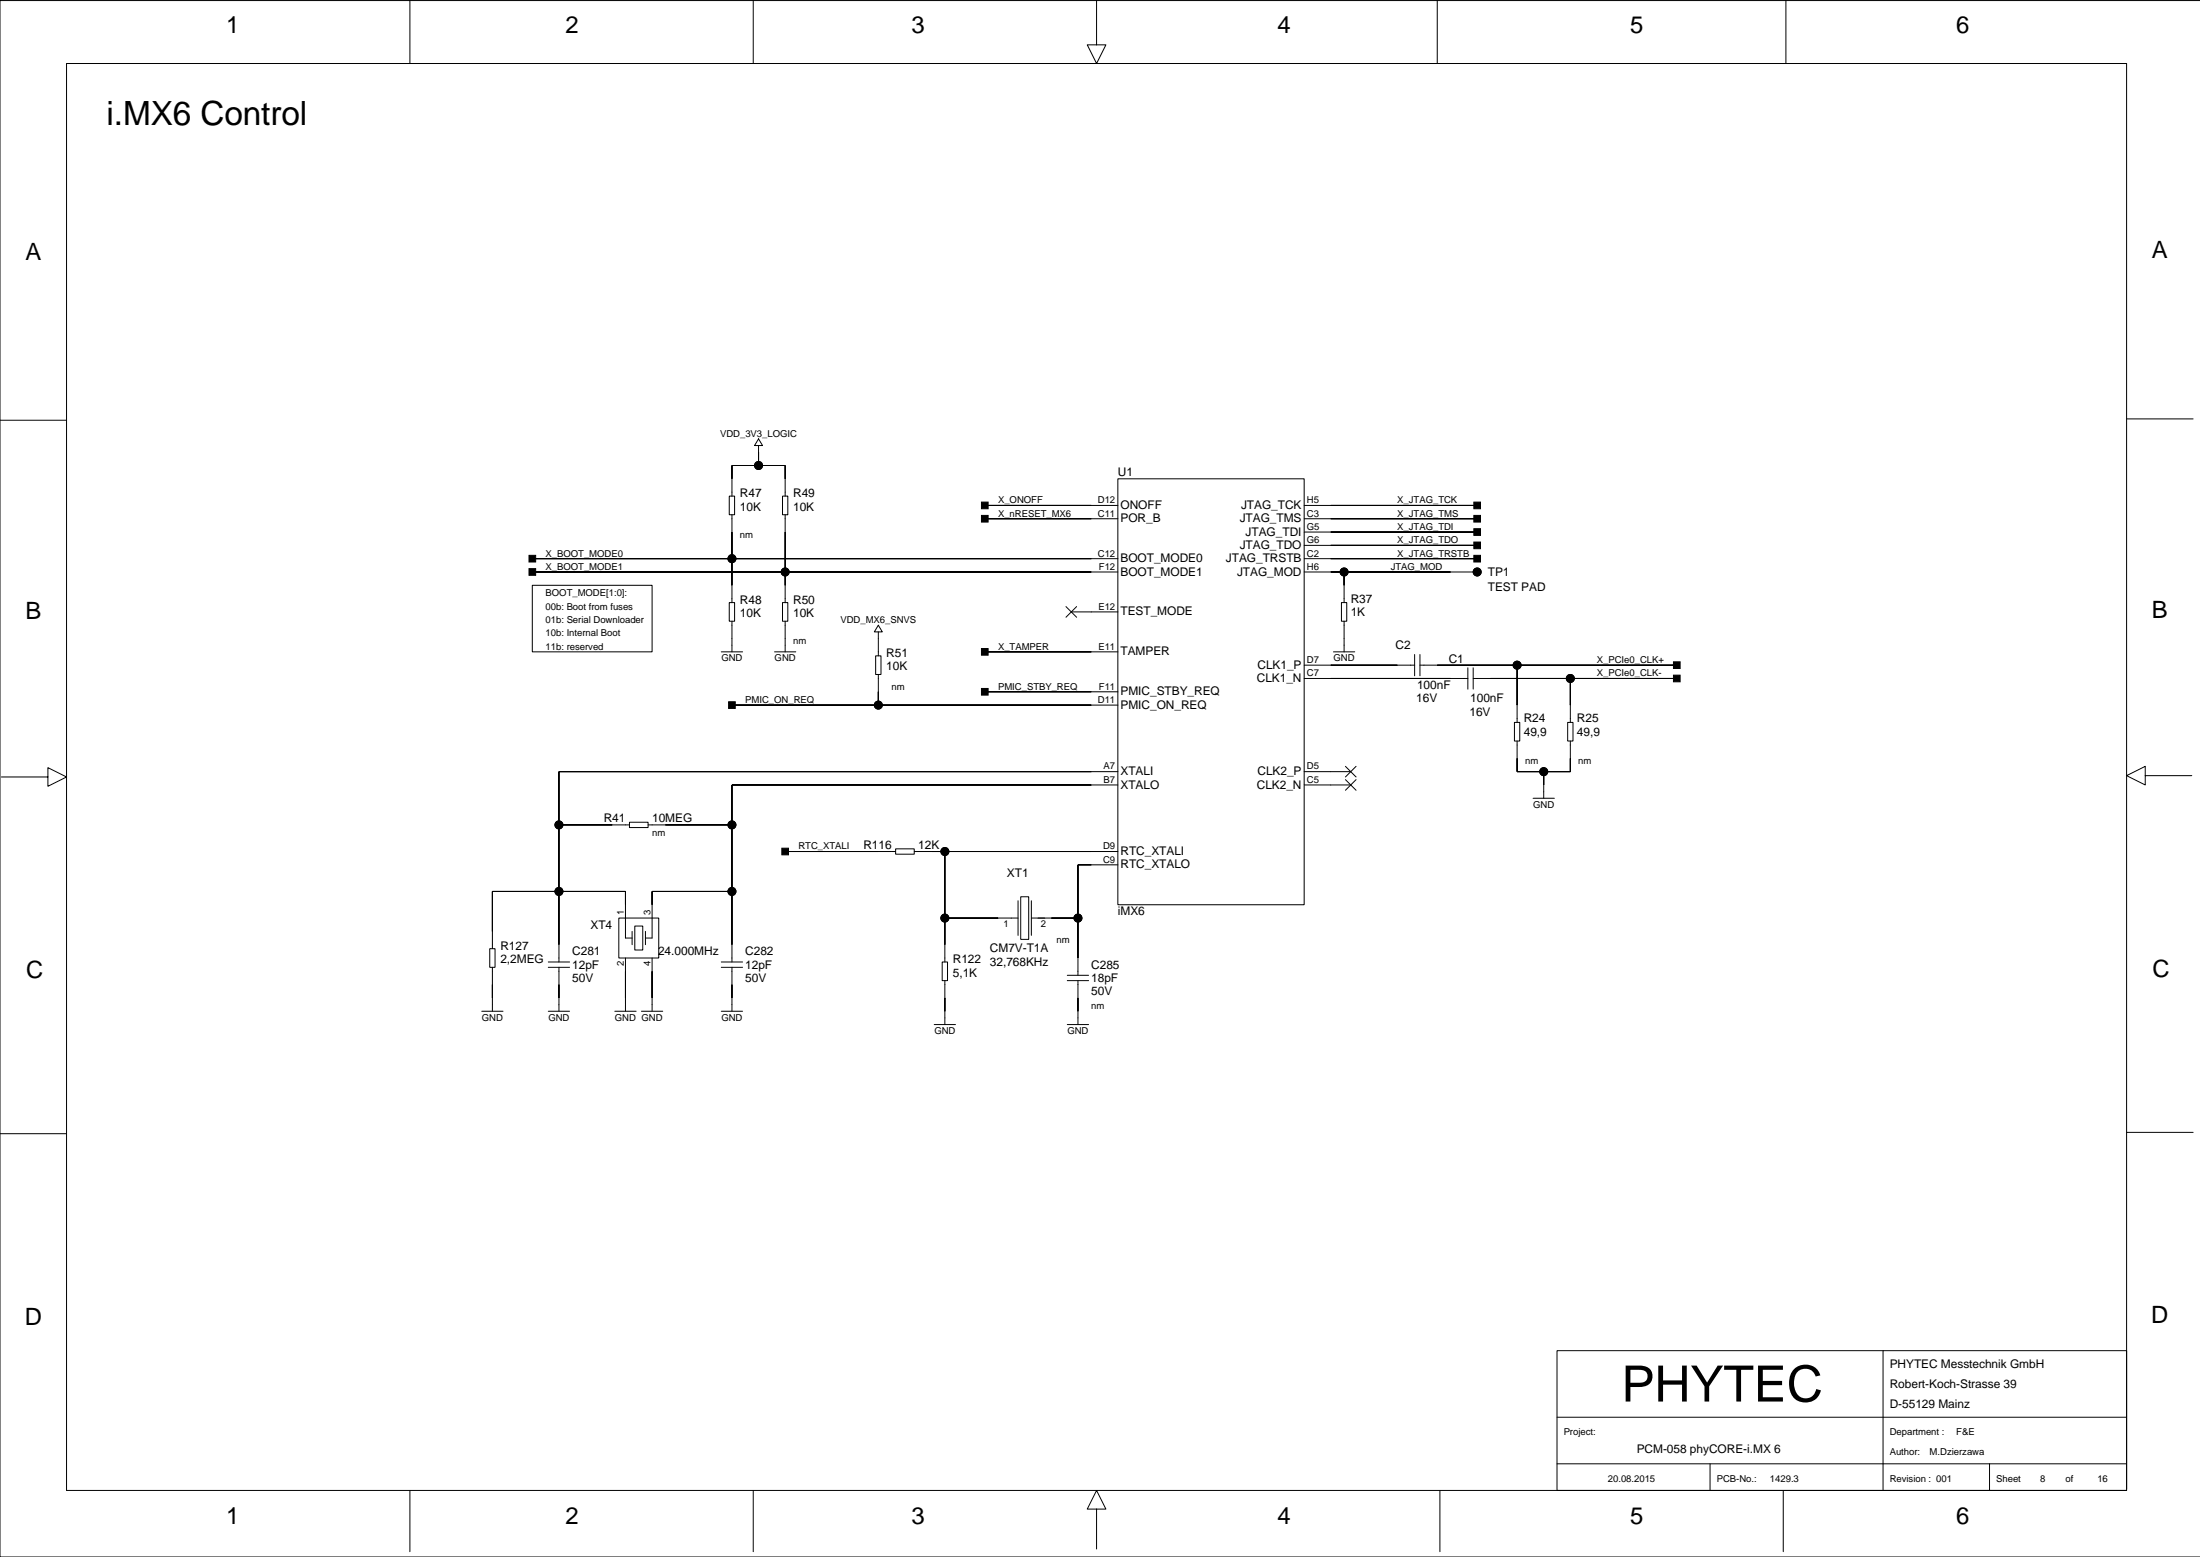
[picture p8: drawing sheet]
<svg xmlns="http://www.w3.org/2000/svg" width="420mm" height="297mm" viewBox="0 0 420 297" stroke-linecap="round" stroke-linejoin="round" font-family="sans-serif">
<g fill="none" stroke="#000" stroke-width=".19">
<path d="M78.2 -.1v12.2M143.7 -.1v12.2M209.2 -.1v8.7h1.8l-1.8 3.5-1.7-3.5h1.7M274.3 -.1v12.2M340.8 -.1v12.2M419.9 .1h-419.9v296.9h419.9M405.8 79.9h12.7M0 80.2h12.7M139.2 94.6h1v3.6h-1zM139.7 94.6v-5.8h10.1v5.8M139.7 98.2v16.8M144.7 83.7l.8 1.3h-1.5z"/>
<path d="M144.7 85v3.8M149.3 94.6h1v3.6h-1zM149.8 98.2v16.8M187.9 96.4h25.4M187.9 99h25.4M213.3 91.3h35.6v81.3h-35.6zM248.9 96.4h33M248.9 99h33M101.6 111.7h22.8v12.7h-22.8zM101.6 106.6h111.7M101.6 109.1h111.7M139.2 115h1v3.5h-1z"/>
<path d="M139.7 118.5v5.9M149.3 115h1v3.5h-1zM149.8 118.5v5.9M167.6 119.3l.8 1.2h-1.6zM203.4 115.7l2 2.1M204.4 116.7h8.9M205.4 115.7l-2 2.1M208.2 116.7h.1M248.9 106.6h33M248.9 109.1h33M248.9 101.5h33M248.9 104h33"/>
<path d="M256 115h1v3.5h-1zM256.5 109.1v5.9M256.5 118.5v5.9M137.6 124.4h4.1M139.7 121.8h.1M139.7 134.5h73.6M147.8 124.4h4.1M149.8 121.8h.1M167.1 125.1h1v3.6h-1zM167.6 121.8h.1M167.6 120.5v4.6M167.6 128.7v5.8"/>
<path d="M187.9 124.4h25.4M187.9 132h25.4M248.9 126.9h21M248.9 129.4h31.2M254.5 124.4h4M256.5 121.8h.1M269.9 124.9v4M271 126.9h49M271 124.9v4M280.1 127.4v4.1M281.1 129.4h38.9M281.1 127.4v4.1"/>
<path d="M289 137.8h1v3.6h-1zM289.5 126.9v10.9M299.1 137.8h1.1v3.6h-1.1zM299.7 129.4v8.4M.3 148.2h8.8v-1.7l3.6 1.7-3.6 1.8v-1.8M106.7 157.4h13.4M120.1 156.9h3.6v1h-3.6zM123.7 157.4h16M213.3 147.2h-106.6v36.3M213.3 149.8h-73.6v33.7M248.9 147.2h8.9M248.9 149.8h8.9"/>
<path d="M253.9 147.2h.1M253.9 149.8h.1M256.7 146.2l2.1 2M256.7 148.7l2.1 2.1M258.8 146.2l-2.1 2M258.8 148.7l-2.1 2.1M289.5 141.4v5.8h10.2v-5.8M292.5 152.3h4.1M294.6 147.2v5.1M409.4 148v1.8l-3.6-1.8 3.6-1.8v1.8h8.8M118.1 175.1h7.6v7.7h-7.6zM120.6 179h-1.2v-8.9h-25.4v10.9"/>
<path d="M120.6 177.7v2.5M121.1 176.7h1.6v4.5h-1.6zM123.2 177.7v2.5M139.7 170.1h-15.3v8.9h-1.2M149.8 162.4h21.1M170.9 161.9h3.6v1.1h-3.6zM174.5 162.4h38.8M180.3 162.4v21.1M180.3 175.1h14M194.3 171.8v6.6M194.8 171.1h1.5v8.1h-1.5zM196.8 175.1h8.9"/>
<path d="M196.8 171.8v6.6M213.3 165h-7.6v21.1M91.9 192.9h4.1M93.5 181h1v3.5h-1zM94 184.5v8.4M104.6 183.5h4.1M104.6 184.5h4.1M104.6 192.9h4.1M106.7 184.5v8.4M117.3 192.9h4.1M119.4 182.8v10.1M122.4 192.9h4.1"/>
<path d="M124.4 182.8v10.1M137.6 183.5h4.1M137.6 184.5h4.1M137.6 192.9h4.1M139.7 184.5v8.4M178.3 195.5h4M179.8 183.5h1v3.6h-1zM180.3 187.1v8.4M203.7 186.1h4M203.7 187.1h4M203.7 195.5h4M205.7 187.1v8.4"/>
<path d="M0 216.3h12.7M405.8 216h12.7M297.1 257.7h108.7v26.6h-108.7zM359.3 257.7v26.6M297.1 279.3h108.7M297.1 270.4h108.7M326.3 279.3v5M379.6 279.3v5M78.2 284.3v11.7M143.7 284.3v11.7M209.2 287.9h1.8l-1.8-3.6-1.7 3.6h1.7v7.6M274.8 284.3v11.7"/>
<path d="M340.3 284.3v11.7M405.8 284.1v-272h-393.1v272.2h393.1"/>
<circle cx="144.7" cy="88.8" r=".76"/>
<circle cx="139.7" cy="106.6" r=".76"/>
<circle cx="149.8" cy="109.1" r=".76"/>
<circle cx="256.5" cy="109.1" r=".76"/>
<circle cx="281.9" cy="109.1" r=".76"/>
<circle cx="167.6" cy="134.5" r=".76"/>
<circle cx="289.5" cy="126.9" r=".76"/>
<circle cx="299.7" cy="129.4" r=".76"/>
<circle cx="106.7" cy="157.4" r=".76"/>
<circle cx="139.7" cy="157.4" r=".76"/>
<circle cx="294.6" cy="147.2" r=".76"/>
<circle cx="106.7" cy="170.1" r=".76"/>
<circle cx="139.7" cy="170.1" r=".76"/>
<circle cx="180.3" cy="175.1" r=".76"/>
<circle cx="180.3" cy="162.4" r=".76"/>
<circle cx="205.7" cy="175.1" r=".76"/>
</g>
<g fill="#000" stroke="#000" stroke-width=".19">
<path d="M139.7 88.8v2.5z" fill-rule="evenodd"/>
<path d="M144.7 86.3v2.5z" fill-rule="evenodd"/>
<path d="M139.7 88.8h5z" fill-rule="evenodd"/>
<path d="M144.7 88.8h5.1z" fill-rule="evenodd"/>
<path d="M149.8 88.8v2.5z" fill-rule="evenodd"/>
<path d="M187.3 95.8h1.3v1.3h-1.3z" fill-rule="evenodd"/>
<path d="M187.3 98.3h1.3v1.3h-1.3z" fill-rule="evenodd"/>
<path d="M187.9 96.4h20.3z" fill-rule="evenodd"/>
<path d="M187.9 99h20.3z" fill-rule="evenodd"/>
<path d="M281.2 95.8h1.3v1.3h-1.3z" fill-rule="evenodd"/>
<path d="M281.2 98.3h1.3v1.3h-1.3z" fill-rule="evenodd"/>
<path d="M253.9 96.4h28z" fill-rule="evenodd"/>
<path d="M253.9 99h28z" fill-rule="evenodd"/>
<path d="M100.9 105.9h1.3v1.3h-1.3z" fill-rule="evenodd"/>
<path d="M100.9 108.5h1.3v1.3h-1.3z" fill-rule="evenodd"/>
<path d="M139.7 106.6v5.1z" fill-rule="evenodd"/>
<path d="M139.7 101.5v5.1z" fill-rule="evenodd"/>
<path d="M101.6 106.6h38.1z" fill-rule="evenodd"/>
<path d="M149.8 109.1v2.6z" fill-rule="evenodd"/>
<path d="M149.8 101.5v7.6z" fill-rule="evenodd"/>
<path d="M101.6 109.1h48.2z" fill-rule="evenodd"/>
<path d="M139.7 106.6h68.5z" fill-rule="evenodd"/>
<path d="M149.8 109.1h58.4z" fill-rule="evenodd"/>
<path d="M253.9 109.1h2.6z" fill-rule="evenodd"/>
<path d="M256.5 109.1v2.6z" fill-rule="evenodd"/>
<path d="M256.5 109.1h20.3z" fill-rule="evenodd"/>
<path d="M281.2 100.9h1.3v1.2h-1.3z" fill-rule="evenodd"/>
<path d="M281.2 103.4h1.3v1.3h-1.3z" fill-rule="evenodd"/>
<path d="M281.2 105.9h1.3v1.3h-1.3z" fill-rule="evenodd"/>
<path d="M253.9 101.5h28z" fill-rule="evenodd"/>
<path d="M253.9 104h28z" fill-rule="evenodd"/>
<path d="M253.9 106.6h28z" fill-rule="evenodd"/>
<path d="M139 133.9h1.3v1.3h-1.3z" fill-rule="evenodd"/>
<path d="M167.6 132v2.5z" fill-rule="evenodd"/>
<path d="M139.7 134.5h27.9z" fill-rule="evenodd"/>
<path d="M187.3 123.7h1.3v1.3h-1.3z" fill-rule="evenodd"/>
<path d="M187.3 131.3h1.3v1.3h-1.3z" fill-rule="evenodd"/>
<path d="M187.9 124.4h20.3z" fill-rule="evenodd"/>
<path d="M187.9 132h20.3z" fill-rule="evenodd"/>
<path d="M167.6 134.5h40.6z" fill-rule="evenodd"/>
<path d="M253.9 126.9h12.7z" fill-rule="evenodd"/>
<path d="M253.9 129.4h22.9z" fill-rule="evenodd"/>
<path d="M274.3 126.9h15.2z" fill-rule="evenodd"/>
<path d="M289.5 126.9v7.6z" fill-rule="evenodd"/>
<path d="M284.4 129.4h15.3z" fill-rule="evenodd"/>
<path d="M299.7 129.4v5.1z" fill-rule="evenodd"/>
<path d="M319.3 126.3h1.3v1.2h-1.3z" fill-rule="evenodd"/>
<path d="M319.3 128.8h1.3v1.3h-1.3z" fill-rule="evenodd"/>
<path d="M289.5 126.9h30.5z" fill-rule="evenodd"/>
<path d="M299.7 129.4h20.3z" fill-rule="evenodd"/>
<path d="M106.7 147.2v10.2z" fill-rule="evenodd"/>
<path d="M106.7 157.4v12.7z" fill-rule="evenodd"/>
<path d="M106.7 157.4h10.1z" fill-rule="evenodd"/>
<path d="M127 157.4h12.7z" fill-rule="evenodd"/>
<path d="M139.7 149.8v7.6z" fill-rule="evenodd"/>
<path d="M139.7 157.4v12.7z" fill-rule="evenodd"/>
<path d="M106.7 147.2h101.5z" fill-rule="evenodd"/>
<path d="M139.7 149.8h68.5z" fill-rule="evenodd"/>
<path d="M289.5 144.7v2.5z" fill-rule="evenodd"/>
<path d="M294.6 147.2v2.6z" fill-rule="evenodd"/>
<path d="M289.5 147.2h5.1z" fill-rule="evenodd"/>
<path d="M299.7 144.7v2.5z" fill-rule="evenodd"/>
<path d="M294.6 147.2h5.1z" fill-rule="evenodd"/>
<path d="M94 170.1v7.6z" fill-rule="evenodd"/>
<path d="M94 170.1h12.7z" fill-rule="evenodd"/>
<path d="M106.7 170.1v10.1z" fill-rule="evenodd"/>
<path d="M119.4 170.1v2.5z" fill-rule="evenodd"/>
<path d="M106.7 170.1h12.7z" fill-rule="evenodd"/>
<path d="M124.4 170.1v2.5z" fill-rule="evenodd"/>
<path d="M124.4 170.1h15.3z" fill-rule="evenodd"/>
<path d="M139.7 170.1v10.1z" fill-rule="evenodd"/>
<path d="M149.2 161.8h1.3v1.3h-1.3z" fill-rule="evenodd"/>
<path d="M149.8 162.4h17.8z" fill-rule="evenodd"/>
<path d="M180.3 175.1v5.1z" fill-rule="evenodd"/>
<path d="M180.3 162.4v12.7z" fill-rule="evenodd"/>
<path d="M177.8 162.4h2.5z" fill-rule="evenodd"/>
<path d="M180.3 175.1h10.2z" fill-rule="evenodd"/>
<path d="M200.6 175.1h5.1z" fill-rule="evenodd"/>
<path d="M205.7 175.1v7.7z" fill-rule="evenodd"/>
<path d="M205.7 165v10.1z" fill-rule="evenodd"/>
<path d="M180.3 162.4h27.9z" fill-rule="evenodd"/>
<path d="M205.7 165h2.5z" fill-rule="evenodd"/>
<path d="M94 187.8v2.6z" fill-rule="evenodd"/>
<path d="M106.7 187.8v2.6z" fill-rule="evenodd"/>
<path d="M119.4 185.3v5.1z" fill-rule="evenodd"/>
<path d="M124.4 185.3v5.1z" fill-rule="evenodd"/>
<path d="M139.7 187.8v2.6z" fill-rule="evenodd"/>
<path d="M180.3 190.4v2.5z" fill-rule="evenodd"/>
<path d="M205.7 190.4v2.5z" fill-rule="evenodd"/>
<circle cx="144.7" cy="88.8" r=".76"/>
<circle cx="139.7" cy="106.6" r=".76"/>
<circle cx="149.8" cy="109.1" r=".76"/>
<circle cx="256.5" cy="109.1" r=".76"/>
<circle cx="281.9" cy="109.1" r=".76"/>
<circle cx="167.6" cy="134.5" r=".76"/>
<circle cx="289.5" cy="126.9" r=".76"/>
<circle cx="299.7" cy="129.4" r=".76"/>
<circle cx="106.7" cy="157.4" r=".76"/>
<circle cx="139.7" cy="157.4" r=".76"/>
<circle cx="294.6" cy="147.2" r=".76"/>
<circle cx="106.7" cy="170.1" r=".76"/>
<circle cx="139.7" cy="170.1" r=".76"/>
<circle cx="180.3" cy="175.1" r=".76"/>
<circle cx="180.3" cy="162.4" r=".76"/>
<circle cx="205.7" cy="175.1" r=".76"/>
</g>
<text font-size="9.6" x="309.4" y="267.4">PHYTEC</text>
<text font-size="6.4" x="20.3" y="23.9">i.MX6 Control</text>
<g font-size="4.6">
<text x="43.2" y="6.4">1</text>
<text x="107.9" y="6.4">2</text>
<text x="174" y="6.4">3</text>
<text x="243.8" y="6.4">4</text>
<text x="311.1" y="6.4">5</text>
<text x="373.3" y="6.4">6</text>
<text x="4.8" y="49.5">A</text>
<text x="410.6" y="49.3">A</text>
<text x="4.8" y="118.1">B</text>
<text x="410.6" y="117.8">B</text>
<text x="5" y="186.7">C</text>
<text x="410.8" y="186.4">C</text>
<text x="4.7" y="252.7">D</text>
<text x="410.5" y="252.4">D</text>
<text x="43.2" y="290.8">1</text>
<text x="107.9" y="290.8">2</text>
<text x="174" y="290.8">3</text>
<text x="243.8" y="290.8">4</text>
<text x="311.1" y="290.8">5</text>
<text x="373.3" y="290.8">6</text>
</g>
<g font-size="2.3">
<text x="141.2" y="94.9">R47</text>
<text x="151.3" y="94.9">R49</text>
<text x="213.3" y="90.8">U1</text>
<text x="141.2" y="97.4">10K</text>
<text x="151.3" y="97.4">10K</text>
<text x="213.8" y="97.1">ONOFF</text>
<text x="213.8" y="99.6">POR_B</text>
<text x="236.6" y="99.6">JTAG_TMS</text>
<text x="236.8" y="97.1">JTAG_TCK</text>
<text x="213.8" y="107.3">BOOT_MODE0</text>
<text x="233.9" y="107.3">JTAG_TRSTB</text>
<text x="236.6" y="104.7">JTAG_TDO</text>
<text x="237.7" y="102.2">JTAG_TDI</text>
<text x="213.8" y="109.8">BOOT_MODE1</text>
<text x="236.1" y="109.8">JTAG_MOD</text>
<text x="283.9" y="112.7">TEST PAD</text>
<text x="283.9" y="109.8">TP1</text>
<text x="141.2" y="117.7">10K</text>
<text x="141.2" y="115.2">R48</text>
<text x="151.3" y="117.7">10K</text>
<text x="151.3" y="115.2">R50</text>
<text x="213.8" y="117.4">TEST_MODE</text>
<text x="257.8" y="117.5">1K</text>
<text x="257.8" y="115">R37</text>
<text x="169.1" y="125.4">R51</text>
<text x="213.8" y="125">TAMPER</text>
<text x="266.3" y="123.9">C2</text>
<text x="169.1" y="127.9">10K</text>
<text x="239.8" y="130.1">CLK1_N</text>
<text x="239.9" y="127.6">CLK1_P</text>
<text x="270.4" y="131.5">100nF</text>
<text x="276.4" y="126.4">C1</text>
<text x="213.8" y="132.7">PMIC_STBY_REQ</text>
<text x="213.8" y="135.2">PMIC_ON_REQ</text>
<text x="270.2" y="134">16V</text>
<text x="280.4" y="136.5">16V</text>
<text x="280.6" y="134">100nF</text>
<text x="290.8" y="137.8">R24</text>
<text x="300.9" y="137.8">R25</text>
<text x="290.8" y="140.3">49,9</text>
<text x="300.9" y="140.3">49,9</text>
<text x="213.8" y="147.9">XTALI</text>
<text x="239.9" y="147.9">CLK2_P</text>
<text x="213.8" y="150.4">XTALO</text>
<text x="239.8" y="150.4">CLK2_N</text>
<text x="115.2" y="156.9">R41</text>
<text x="124.4" y="156.9">10MEG</text>
<text x="164.7" y="161.9">R116</text>
<text x="175.2" y="161.9">12K</text>
<text x="192.1" y="167.2">XT1</text>
<text x="213.8" y="163.1">RTC_XTALI</text>
<text x="213.8" y="165.7">RTC_XTALO</text>
<text x="112.7" y="177.2">XT4</text>
<text x="213.3" y="174.6">iMX6</text>
<text x="95.5" y="183.8">2,2MEG</text>
<text x="95.5" y="181.2">R127</text>
<text x="109.2" y="182.2">C281</text>
<text x="109.2" y="184.8">12pF</text>
<text x="125.6" y="182.2">24.000MHz</text>
<text x="142.2" y="182.2">C282</text>
<text x="142.2" y="184.8">12pF</text>
<text x="181.8" y="183.8">R122</text>
<text x="188.9" y="184.2">32,768KHz</text>
<text x="188.9" y="181.7">CM7V-T1A</text>
<text x="208.2" y="184.8">C285</text>
<text x="109.2" y="187.3">50V</text>
<text x="142.2" y="187.3">50V</text>
<text x="181.8" y="186.3">5,1K</text>
<text x="208.2" y="187.3">18pF</text>
<text x="208.2" y="189.9">50V</text>
<text x="360.6" y="261">PHYTEC Messtechnik GmbH</text>
<text x="360.6" y="268.6">D-55129 Mainz</text>
<text x="360.6" y="264.8">Robert-Koch-Strasse 39</text>
<text x="312.3" y="277.2">PCM-058 phyCORE-i.MX 6</text>
</g>
<g font-size="1.8">
<text x="137.4" y="83.3">VDD_3V3_LOGIC</text>
<text x="190.5" y="96">X_ONOFF</text>
<text x="190.5" y="98.5">X_nRESET_MX6</text>
<text x="209.5" y="96">D12</text>
<text x="209.5" y="98.5">C11</text>
<text x="249.4" y="101.1">G5</text>
<text x="249.4" y="98.5">C3</text>
<text x="249.4" y="96">H5</text>
<text x="266.6" y="101.1">X_JTAG_TDI</text>
<text x="266.6" y="96">X_JTAG_TCK</text>
<text x="266.6" y="98.5">X_JTAG_TMS</text>
<text x="104.1" y="106.2">X_BOOT_MODE0</text>
<text x="141.2" y="102.6">nm</text>
<text x="209.5" y="106.2">C12</text>
<text x="249.4" y="106.2">C2</text>
<text x="249.4" y="103.6">G6</text>
<text x="266.6" y="103.6">X_JTAG_TDO</text>
<text x="266.6" y="106.2">X_JTAG_TRSTB</text>
<text x="104.1" y="108.7">X_BOOT_MODE1</text>
<text x="104.1" y="113.8">BOOT_MODE[1:0]:</text>
<text x="209.7" y="108.7">F12</text>
<text x="249.4" y="108.7">H6</text>
<text x="265.4" y="108.7">JTAG_MOD</text>
<text x="104.1" y="116.3">00b: Boot from fuses</text>
<text x="104.1" y="118.9">01b: Serial Downloader</text>
<text x="160.4" y="118.9">VDD_MX6_SNVS</text>
<text x="209.6" y="116.3">E12</text>
<text x="104.1" y="121.4">10b: Internal Boot</text>
<text x="104.1" y="123.9">11b: reserved</text>
<text x="151.3" y="122.9">nm</text>
<text x="190.5" y="123.9">X_TAMPER</text>
<text x="209.6" y="123.9">E11</text>
<text x="137.7" y="126.2">GND</text>
<text x="147.8" y="126.2">GND</text>
<text x="170.1" y="131.6">nm</text>
<text x="190.5" y="131.6">PMIC_STBY_REQ</text>
<text x="209.7" y="131.6">F11</text>
<text x="249.4" y="129">C7</text>
<text x="249.4" y="126.5">D7</text>
<text x="254.5" y="126.2">GND</text>
<text x="304.7" y="126.5">X_PCIe0_CLK+</text>
<text x="304.7" y="129">X_PCIe0_CLK-</text>
<text x="142.2" y="134.1">PMIC_ON_REQ</text>
<text x="209.5" y="134.1">D11</text>
<text x="210.6" y="149.3">B7</text>
<text x="210.6" y="146.8">A7</text>
<text x="249.4" y="146.8">D5</text>
<text x="249.4" y="149.3">C5</text>
<text x="291" y="145.8">nm</text>
<text x="301.2" y="145.8">nm</text>
<text x="292.6" y="154.1">GND</text>
<text x="124.4" y="159.5">nm</text>
<text x="152.4" y="162">RTC_XTALI</text>
<text x="210.5" y="164.6">C9</text>
<text x="210.5" y="162">D9</text>
<text x="119" y="174.6" transform="rotate(-90 119 174.6)">1</text>
<text x="124.1" y="174.6" transform="rotate(-90 124.1 174.6)">3</text>
<text x="191.5" y="176.8">1</text>
<text x="198.6" y="176.8">2</text>
<text x="201.6" y="179.8">nm</text>
<text x="119" y="184.3" transform="rotate(-90 119 184.3)">2</text>
<text x="124.1" y="184.3" transform="rotate(-90 124.1 184.3)">4</text>
<text x="91.9" y="194.7">GND</text>
<text x="104.6" y="194.7">GND</text>
<text x="117.3" y="194.7">GND GND</text>
<text x="137.7" y="194.7">GND</text>
<text x="178.3" y="197.3">GND</text>
<text x="203.7" y="197.3">GND</text>
<text x="208.2" y="192.5">nm</text>
<text x="298.4" y="273.8">Project:</text>
<text x="360.6" y="273.8">Department :</text>
<text x="373.3" y="273.8">F&amp;E</text>
<text x="360.6" y="277.6">Author:</text>
<text x="368.2" y="277.6">M.Dzierzawa</text>
<text x="306.8" y="282.7">20.08.2015</text>
<text x="327.6" y="282.7">PCB-No.:</text>
<text x="337.7" y="282.7">1429.3</text>
<text x="360.6" y="282.7">Revision : 001</text>
<text x="380.9" y="282.7">Sheet</text>
<text x="389.3" y="282.7">8</text>
<text x="394.1" y="282.7">of</text>
<text x="400.2" y="282.7">16</text>
</g>
</svg>
